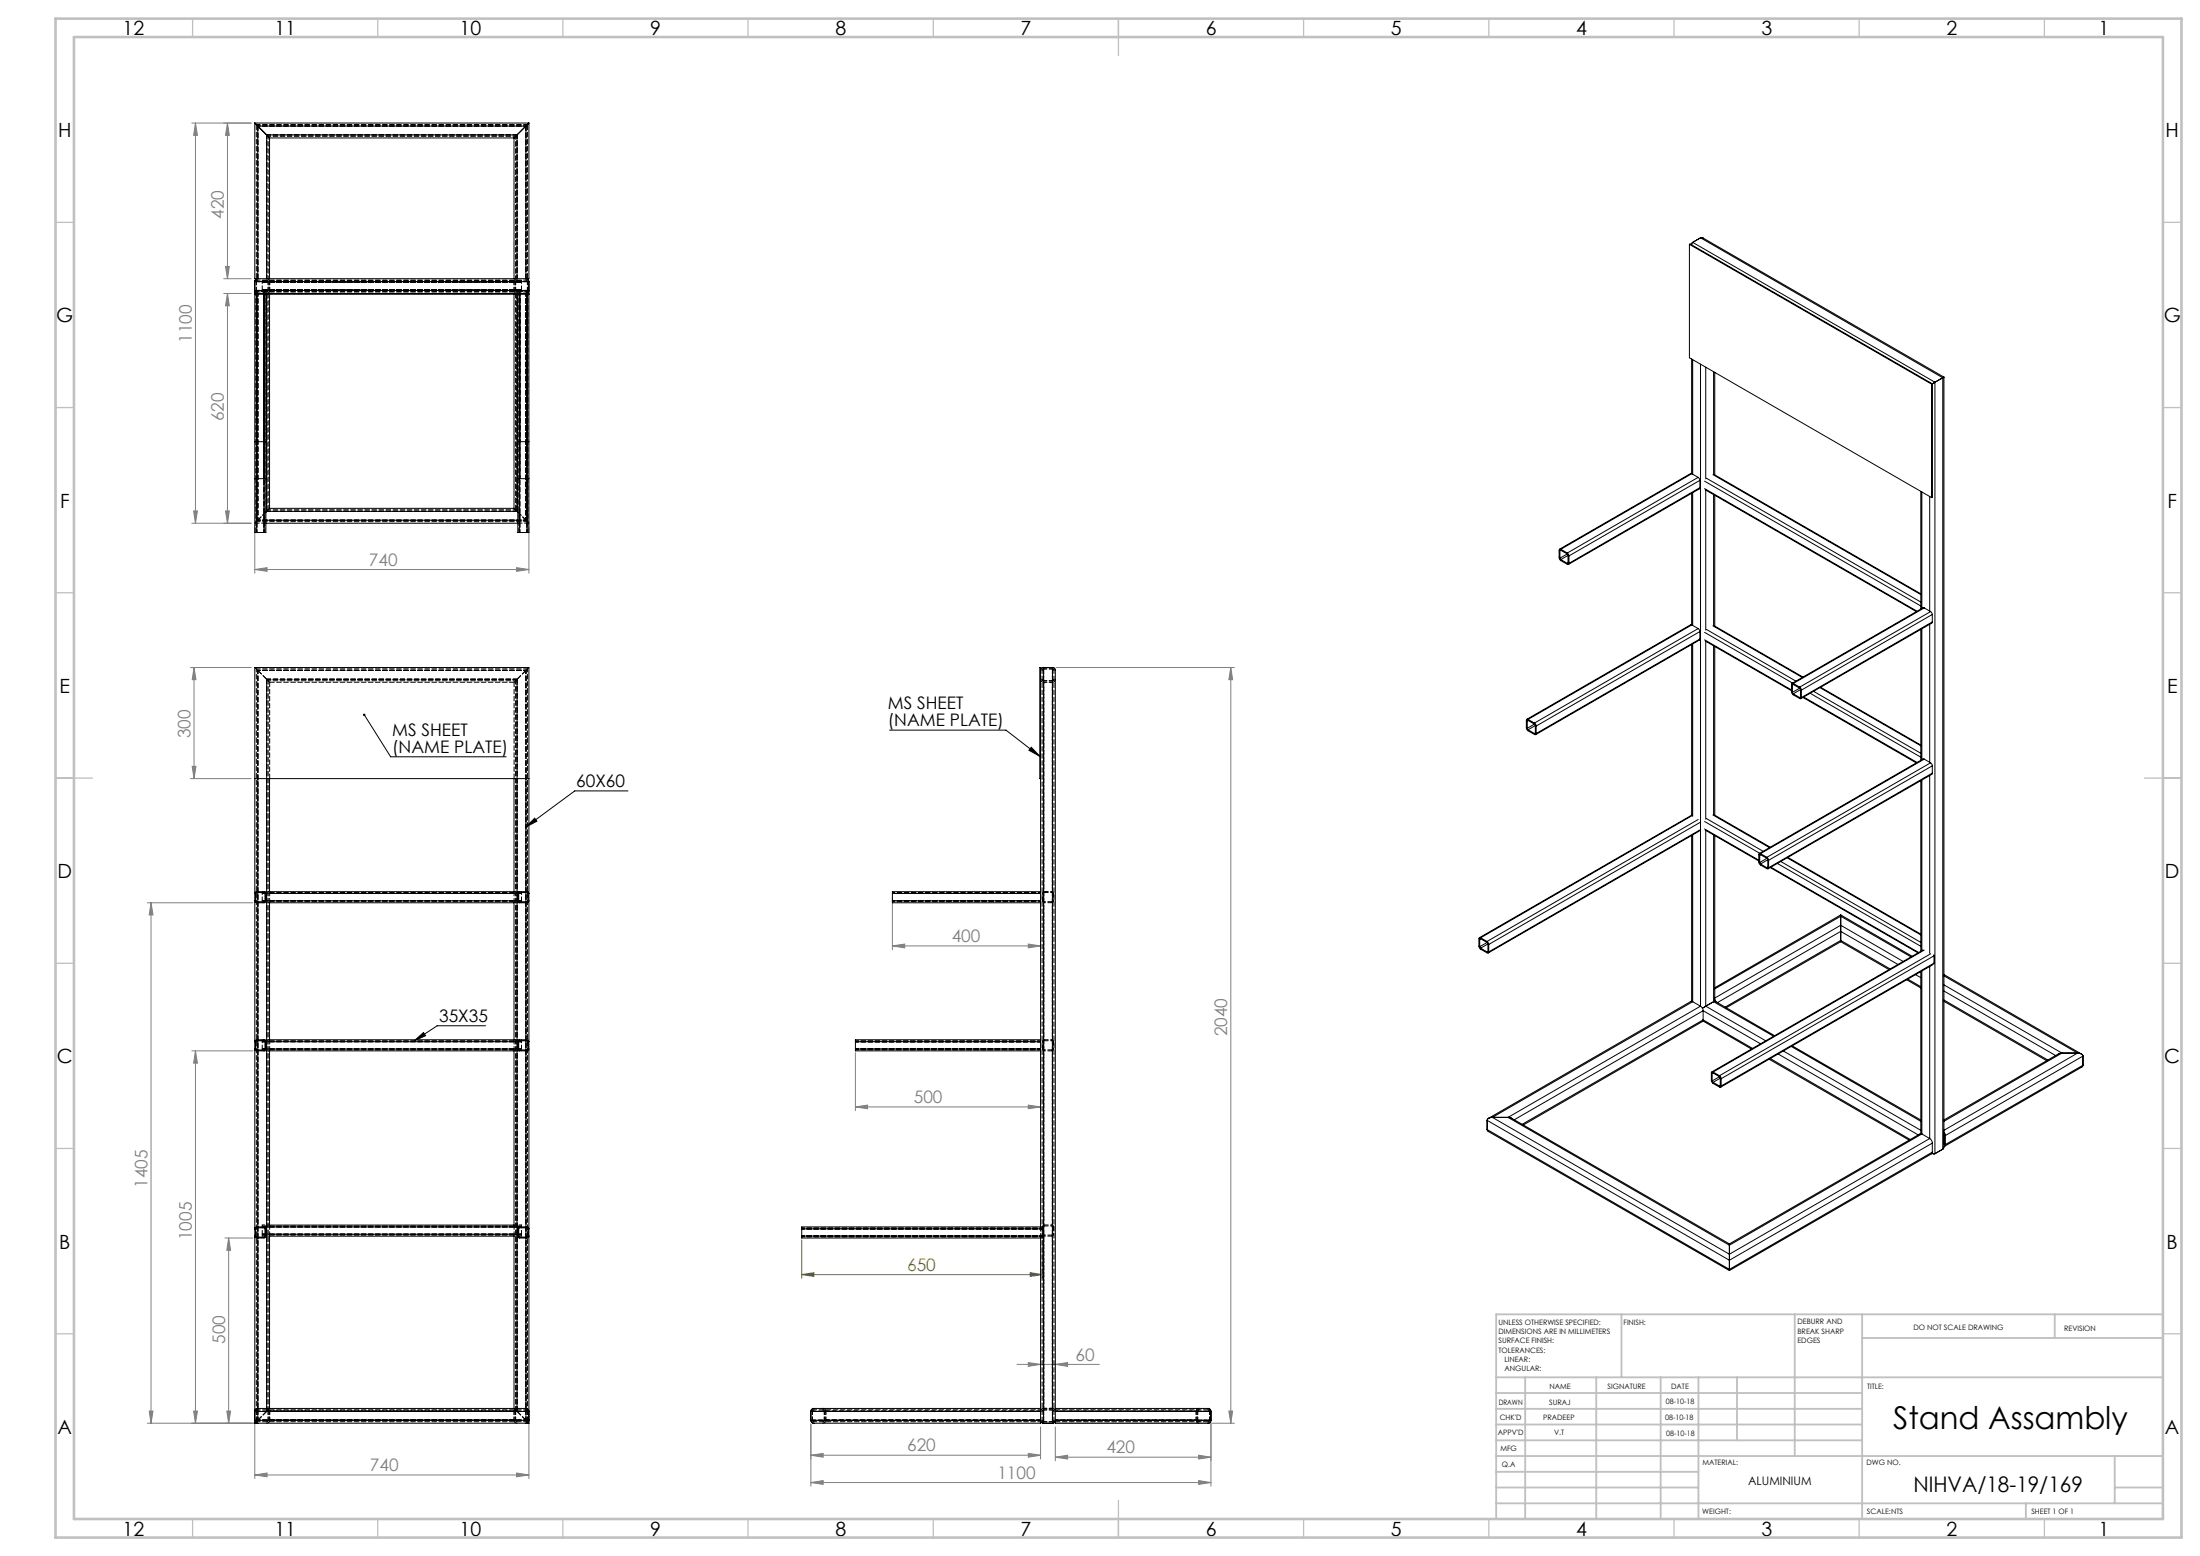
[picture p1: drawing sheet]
<svg xmlns="http://www.w3.org/2000/svg" width="594mm" height="420mm" viewBox="0 0 594 420" stroke-linecap="round" stroke-linejoin="round" font-family="sans-serif">
<path d="M98.4 193l7.1 11.3h31.2M240.2 197.1h31.4l9.1 7M169.5 213.5h-14.3l-13.2 9.7M278.4 201.7l2.3 2.4-2.9-1.6zM142 223.2l2.4-2.3 .6 .8zM131.1 276.9h-13.1l-6.1 4M111.9 280.9l2.4-2.2 .6 .9z" fill="none" stroke="#000" stroke-width=".27"/>
<path d="M216.5 334.7v10.3M281.4 334.7v10.3M216.5 344l3.2-.5v1zM216.5 344h64.9M278.2 343.5l3.2 .5-3.2 .5z" fill="none" stroke="#808000" stroke-width=".27"/>
<g fill="none" stroke="#808080" stroke-width=".27">
<path d="M51.8 33.2h16M52.8 33.2l.5 3.3h-1zM52.8 33.2v108M61.4 33.2v42M61.4 33.2l.5 3.3h-1zM60.4 75.2h7.4M60.4 79.2h7.4M60.9 71.9h1l-.5 3.3zM61.4 79.2v62M61.4 79.2l.5 3.3h-1zM52.3 137.9h1l-.5 3.3zM60.9 137.9h1l-.5 3.3z"/>
<path d="M51.8 141.2h16M68.8 153.7l3.3-.5v1zM68.8 142.2v12.5M68.8 153.7h74M139.5 153.2l3.3 .5-3.3 .5zM142.8 142.2v12.5M51.4 180.2h16.4M52.4 180.2v30M52.4 180.2l.5 3.3h-1zM285.2 180.2h48.1M332.3 180.2v204M332.3 180.2l.5 3.3h-1z"/>
<path d="M51.4 210.2h16.4M51.9 206.9h1l-.5 3.3zM39.8 243.7h28.5M40.8 243.7v140.5M40.8 243.7l.5 3.3h-1zM240.9 255.3l3.4-.5v1.1zM240.9 242.2v14.1M240.9 255.3h40.1M277.6 254.8l3.4 .5-3.4 .6zM281 242.2v14.1M51.8 283.7h16.5M52.8 283.7v100.5"/>
<path d="M52.8 283.7l.5 3.3h-1zM231 298.8l3.2-.5v1zM231 284.1v15.7M231 298.8h50M277.6 298.3l3.4 .5-3.4 .5zM281 284.1v15.7M60.7 334.2h7.6M61.7 334.2l.6 3.3h-1.1zM61.7 334.2v50M274.6 368.3h22.2M277.6 367.8l3.4 .5-3.4 .5zM284.9 368.3l3.4-.5v1z"/>
<path d="M40.3 380.9h1l-.5 3.3zM52.3 380.9h1l-.5 3.3zM61.2 380.9h1.1l-.6 3.3zM68.6 384.2h-28.8M68.8 398.1l3.3-.5v1zM68.8 384.4v14.7M68.8 398.1h74M139.5 397.6l3.3 .5-3.3 .5zM142.8 384.4v14.7M218.9 392.8l3.3-.5v1zM218.9 384.4v16.8M218.9 392.8h62.1"/>
<path d="M277.6 392.3l3.4 .5-3.4 .5zM281 385.2v8.6M284.9 393.3l3.4-.5v1zM284.9 385.2v9.1M284.9 393.3h42.1M285.2 384.2h48.1M323.6 399.6l3.4 .6-3.4 .5zM323.6 392.8l3.4 .5-3.4 .5zM327 384.4v16.8M331.8 380.9h1l-.5 3.3zM218.9 400.2l3.3-.6v1.1zM218.9 400.2h108.1"/>
</g>
<g fill="none" stroke="#c0c0c0" stroke-width=".35">
<path d="M52 5v5M102 5v5M152 5v5M202 5v5M252 5v5M302 5v10M352 5v5M402 5v5M452 5v5M502 5v5M552 5v5M15 60h5"/>
<path d="M584 60h5M15 110h5M584 110h5M15 160h5M584 160h5M15 210h10M579 210h10M15 260h5M584 260h5M15 310h5M584 310h5M15 360h5"/>
<path d="M584 360h5M52 410v5M102 410v5M152 410v5M202 410v5M252 410v5M302 405v10M352 410v5M402 410v5M452 410v5M502 410v5M552 410v5"/>
</g>
<g fill="none" stroke="#c0c0c0" stroke-width=".5">
<path d="M437.8 354.8v17M484.6 354.8v38.2M502.8 354.8v55.2M554.8 354.8v6.4M584 354.8h-180v55.2M404 371.8h180M404 376h98.8M411.8 371.8v38.2M431 371.8v38.2M448.4 371.8v38.2M458.6 371.8v38.2M469 371.8v17"/>
<path d="M502.8 361.2h81.2M404 388.8h98.8M404 384.5h98.8M404 380.3h98.8M404 397.3h54.6M404 393h180M571 393v12.8M404 405.8h180M404 401.5h54.6M547 405.8v4.2M571 401.5h13"/>
</g>
<path d="M15 5h574v410h-574zM20 10h564v400h-564z" fill="none" stroke="#c0c0c0" stroke-width=".7"/>
<path d="M98.1 192.7a.35 .35 0 0 0 0 .6 .35 .35 0 0 0 .5-.2 .35 .35 0 0 0-.4-.5l.2 .4zM142 223.2l2.4-2.3 .6 .8zM111.9 280.9l2.4-2.2 .6 .9zM278.4 201.7l2.3 2.4-2.9-1.6z" fill="#000"/>
<path d="M278.2 343.5l3.2 .5-3.2 .5zM216.5 344l3.2-.5v1z" fill="#808000"/>
<g fill="#808080">
<path d="M68.8 398.1l3.3-.5v1zM139.5 397.6l3.3 .5-3.3 .5zM68.8 153.7l3.3-.5v1zM139.5 153.2l3.3 .5-3.3 .5zM218.9 392.8l3.3-.5v1zM277.6 392.3l3.4 .5-3.4 .5zM277.6 367.8l3.4 .5-3.4 .5zM284.9 368.3l3.4-.5v1zM231 298.8l3.2-.5v1zM277.6 298.3l3.4 .5-3.4 .5zM240.9 255.3l3.4-.5v1.1zM277.6 254.8l3.4 .5-3.4 .6z"/>
<path d="M218.9 400.2l3.3-.6v1.1zM323.6 399.6l3.4 .6-3.4 .5z"/>
<path d="M323.6 392.8l3.4 .5-3.4 .5zM284.9 393.3l3.4-.5v1z"/>
<path d="M52.3 380.9h1l-.5 3.3zM52.8 283.7l.5 3.3h-1zM40.3 380.9h1l-.5 3.3zM40.8 243.7l.5 3.3h-1zM51.9 206.9h1l-.5 3.3zM52.4 180.2l.5 3.3h-1zM60.9 71.9h1l-.5 3.3zM61.4 33.2l.5 3.3h-1zM60.9 137.9h1l-.5 3.3zM61.4 79.2l.5 3.3h-1zM331.8 380.9h1l-.5 3.3zM332.3 180.2l.5 3.3h-1z"/>
<path d="M61.7 334.2l.6 3.3h-1.1zM61.2 380.9h1.1l-.6 3.3zM52.8 33.2l.5 3.3h-1zM52.3 137.9h1l-.5 3.3z"/>
</g>
<g fill="none" stroke="#000" stroke-width=".27">
<path d="M68.8 33.2l.8 .8M68.8 33.2v42h.8M68.8 33.2h74M69.6 34v41.2M69.6 34h72.4M69.6 34l2.4 2.4M72 36.4l.8 .8M72 36.4v38.8M72 36.4h67.6M72.8 37.2v38M72.8 37.2h66M138.8 37.2v38"/>
<path d="M139.6 36.4l-.8 .8M139.6 36.4v38.8M142 34v41.2M142 34l-2.4 2.4M142.8 33.2v42h-.8M142.8 33.2l-.8 .8M68.8 78.4l.2 .5 .6 .3M68.8 76v2.4M68.8 79.4h74M68.8 79.2h74M68.8 76h74M68.8 78.4h74"/>
<path d="M68.9 78.7l-.1 65h.5M69.3 79.2h.1M69.3 79.4v64.3M69.6 75.2a.78 .78 0 0 0-.8 .8M69.6 75.2l-.5 .2-.3 .6M69.6 75.2h72.4M71.3 79.4v64.3M71.8 79.4v64.3h-.5M72 79.4v58.6M72.8 79.4v57.8M138.8 79.4v57.8M139.6 79.4v58.6"/>
<path d="M139.8 79.4v64.3h.5M140.3 79.4v64.3M142 75.2l.5 .2 .3 .6M142 79.2l.7-.4 .1-.4a.78 .78 0 0 1-.8 .8zM142 75.2a.78 .78 0 0 1 .8 .8M142.3 79.2h.1M142.3 79.4v64.3M142.7 78.7l.1 65h-.5M142.8 76v2.4M456.1 66l65.4 37.7M456.1 66l.2-.2 65.4 37.8M456.1 66v30.6l65.4 37.7"/>
<path d="M457 65.4l-.3 .7M457 65.4l65.4 37.8M459.1 64.2l.7 .1M459.1 64.2l-2.1 1.2M459.1 64.2l65.4 37.8M459.8 64.3l65.1 37.5M456.7 96.9v30.9M457 97.1v30.9M459.1 98.3v173.3M460.6 99.1v30.2M68.8 119.2h3M139.8 119.2h3"/>
<path d="M462.7 100.3v27.7M463 100.5v27.7M521.5 103.7v30.6M521.7 103.6v30.6l-.2 .1M521.7 103.6l-.2 .1M522.4 103.2l-.7 .4M522.4 103.2v208.2M524.5 102l-2.1 1.2M524.5 102v208.2M524.9 101.8v207.7l-.4 .7M524.9 101.8l-.4 .2M68.8 129.2h3"/>
<path d="M72 138h67.6M72 138l-.2 .2M72.8 137.2l-.8 .8M72.8 137.2h66M138.8 137.2l.8 .8M139.6 138l.2 .2M139.8 129.2h3M456.7 133.2v35.4M456.8 127.9l-.3-.1-35.4 20.4M456.8 127.9l-35.4 20.4M456.8 127.9l1.7 1M457 133v35.8"/>
<path d="M458.5 128.9l.5 .8M458.5 128.9l-35.3 20.4M459 131.6l-.2 .4-35.3 20.3M459 129.7l-35.4 20.4M459 129.7v1.9M459 131.6l-35.4 20.5M460.2 129.9l58.4 33.7M460.2 131.9l57.4 33.1M460.4 132.2l57 32.9M460.6 132.3v37.8M460.8 129.1l57.8 33.4M462.5 128.1l56.1 32.4"/>
<path d="M462.7 133.5v35.4M462.8 128.1l55.8 32.2M463 133.7v35.3M518.6 132.6v31.8M518.9 132.8v31.4M521 134v30.9M69.3 143.7h2M71.8 141.2h68M71.8 140.4h68M140.3 143.7h2M421.2 150.7l.2 .3M421.2 148.6v2.1"/>
<path d="M421.4 148.3l-.3-.1-.1 .2v2.5l.3 .4 1.9 1h.3l.1-.2M421.4 148.5l-.2 .1M421.4 148.3l1.8 1M421.4 148.5l1.8 1M421.4 151l1.8 1.1M423.2 149.3l.4 .8M423.2 149.5l.2 .4M423.2 149.5l-2 1.2M423.4 151.9l-.2 .2M423.4 149.9v2M423.4 149.9l-2 1.1M423.6 150.1v2"/>
<path d="M456.7 174v46l-57.2 33.1M456.8 168.7l-.3-.1-44.2 25.6M456.8 168.7l-44.2 25.5M456.8 168.7l1.7 1M457 173.8v46.6M458.5 169.7l.5 .8M458.5 169.7l-44.2 25.5M459 172.5l-.1 .2-44.2 25.6M459 170.5v2M459 170.5l-44.2 25.5M459 172.5l-44.2 25.5M460.2 170.7l23.8 13.7"/>
<path d="M460.2 172.7l23.5 13.5M460.4 173l23.3 13.5M460.6 173.1v48M460.8 169.9l24.1 14M462.5 168.9l24.1 14M462.7 174.3v45.6M462.8 168.9l24 13.9M463 174.5v45.5M518.6 169.9v35.3M518.9 169.7v35.4M519.5 164.1h-.3l-35.3 20.3M519.5 164.1l-35.3 20.4"/>
<path d="M519.5 164.1l1.8 1M521 168.5v37.3M521.3 165.1l.4 .8M521.3 165.1l-35.4 20.4M521.7 167.9l-.1 .3-35.4 20.4M521.7 165.9l-35.3 20.4M521.7 167.9l-35.3 20.4M521.7 165.9v2M281.2 180.4l.6-.2a.78 .78 0 0 0-.8 .8zM281.8 180.2h2.4M281.8 180.2v204M284.2 180.2l.5 .2 .2 .6"/>
<path d="M284.2 180.2a.73 .73 0 0 1 .7 .8M284.2 180.2v204M284.9 181v199.2M412.4 196.6l.2 .4M412.4 194.6v2M412.6 194.2l-.3-.1-.2 .3 .1 2.4 .4 .5 1.7 .9 .4 .1 .1-.3M412.6 194.5l-.2 .1M412.6 194.2l1.7 1M412.6 194.5l1.7 1M412.6 197l1.7 1M414.3 195.2l.5 .8M414.3 195.5l.2 .3"/>
<path d="M414.3 195.5l-1.9 1.1M414.5 197.9l-.2 .1M414.5 195.8v2.1M414.5 195.8l-1.9 1.2M414.8 196v2M483.9 186.9l.3 .4M483.9 184.9v2M484.2 184.5l-.3-.1-.2 .3v2.1l.2 .5 2.1 1.3 .3-.1 .1-.2M484.2 184.8l-.3 .1M484.2 184.5l1.7 1M484.2 187.3l1.7 1M484.2 184.8l1.7 1"/>
<path d="M485.9 185.5l.5 .8M485.9 185.8l.2 .3M485.9 185.8l-2 1.1M486.1 188.2l-.2 .1M486.1 186.1v2.1M486.1 186.1l-1.9 1.2M486.4 186.3v2M486.8 188.3l30.6 17.6M487 188.2l30.6 17.6M488.7 187.1l29.9 17.3M489.7 186.6l28.9 16.7M491.4 185.6l27.2 15.7"/>
<path d="M491.6 185.5l27 15.6M68.8 210.2h74M69.6 210.2v30.5M72 210.2v170M72.8 210.2v30.5h66v-30.5M139.6 210.2v170M142 210.2v30.5M281 210.2h-.3v-30h.3v60.5M462.5 220l15.3 8.8M462.8 219.9l15.2 8.8M518.6 210.7v46.1M518.9 210.6v46"/>
<path d="M519.5 204.9h-.3l-44.2 25.5M519.5 204.9l-44.2 25.5M519.5 204.9l1.8 1M521 209.3v48M521.3 205.9l.4 .8M521.3 205.9l-44.2 25.5M521.7 208.7v.3l-44.3 25.5M521.7 206.7v2M521.7 206.7l-44.2 25.5M521.7 208.7l-44.2 25.5M456.7 225.5v44.8M456.8 220.2l-57 32.9"/>
<path d="M457 225.4v45M458.5 221.2l-57 32.9M458.8 224.3l-57 32.9M459 222l-57 32.9M459 224l-57 32.9M460.2 221.7l14.9 8.6M460.2 223.7l14.7 8.5M460.4 224.1l14.5 8.3M460.6 224.1v47.5M460.8 221l15.2 8.8M462.7 225.4v45M463 225.5v44.7"/>
<path d="M475.1 232.8l.2 .4M475.1 230.8v2M475.3 230.4l-.2-.1-.2 .3v2.4l.4 .5 1.8 1h.2l.2-.3M475.3 230.7l-.2 .1M475.3 230.4l1.8 1M475.3 233.2l1.8 1M475.3 230.7l1.8 1M477.1 231.4l.4 .8M477.1 231.7l.2 .4M477.1 231.7l-2 1.1M477.3 234.1l-.2 .1M477.3 232.1v2"/>
<path d="M477.3 232.1l-2 1.1M477.5 232.2v2M478 234.2l39.8 23M478.2 234.1l39.8 23M479.9 233.1l38.7 22.3M480.8 232.5l37.8 21.9M482.5 231.5l36.1 20.9M482.7 231.4l35.9 20.7M68.8 241.2l.4-.5h2.2l.4 .4-.2 2.4-.3 .2h-2l-.4-.2-.1-.3M69.1 241l2.3-.1 .1 .3v2.1l-.1 .1-2.3-.1zM69.6 240.9v2.5M69.6 243.7v37"/>
<path d="M72.7 241.2h66.2M72.7 243.2h66.2M72.8 243.7h66M72.8 243.6v37.1M138.8 243.6v37.1M140.2 240.9l2.3 .2-.1 2.3-2.3-.1zM142 240.9v2.5M142 243.7v37M142.8 241.2l-.4-.5h-2.2l-.4 .4v2.2l.2 .3 2.3 .1 .5-.5M240.9 243.2v.5h40.1M240.9 241.2h40.1M240.9 243.2h40.1"/>
<path d="M240.9 241.2v2M281 243.2v.5M281 240.7h-40.1v.5M281 240.7v.5M281 241.2v2M281 243.7v37M399.5 255.5l.3 .4M399.5 253.5v2M399.8 253.1h-.3l-.2 .2 .1 2.4 .3 .4 1.8 1.1h.4l.1-.3M399.8 253.4l-.3 .1M399.8 253.1l1.7 1M399.8 253.4l1.7 1"/>
<path d="M399.8 255.9l1.7 1M401.5 254.1l.5 .8M401.5 254.4l.2 .4M401.5 254.4l-2 1.1M401.7 256.8l-.2 .1M401.7 254.8v2M401.7 254.8l-1.9 1.1M402 254.9v2M497 247v.3M497 249.7v1.7M497 253.8v.4M497 247l19.3 11.1"/>
<path d="M497 254.2l13 7.5M497 254.2l-30.9 17.8M497 247l-34 19.6M497 247.3v2.4M497 251.4v2.4M497 249.7l16.9 9.8M497 247.3l19 11M497 251.4l15.4 8.9M497 253.8l13.3 7.7M497 251.4l-33.3 19.2M497 249.7l-34 19.7M497 253.8l-31.2 18"/>
<path d="M497 247.3l-34 19.6M519.2 256.4l-57 32.9M519.5 256.5l-57 32.9M521.3 257.4l-57 33M522.1 257.7l.1 .3M522.2 260l-.1 .2M522.2 258l-57.5 33.2M522.2 260l-57.5 33.1M522.2 258v2M457 270.4l-.5-.1-54.6 31.6M457 270.4l-54.1 31.2M457 270.4l2.1 1.2"/>
<path d="M459.1 271.6l.6 .7 .1 .5M459.1 271.6l-51.9 30M459.6 272.1l1-.5zM459.8 275.6l13.1 7.6M459.8 275.3l-.2 .4-48.3 28M459.8 272.8v2.5M459.8 272.8l-50.9 29.4M459.8 275.3l-48.8 28.2M459.8 272.8l15.5 8.9M459.8 275.3l13.4 7.7M460.6 271.6l16.1 9.3M462.7 270.4l-2.1 1.2"/>
<path d="M462.7 270.4l16.2 9.3M463 269.8l.3 .6M463 270.2l-.3 .2M463 270.2l16.1 9.4M514.8 264.5l3.8 2.2M515.1 264.3l3.5 2M517.2 263.1l1.4 .8M518.6 262.3v43.7M518.9 262.1v44M521 260.9v46.4M521.9 260.4l-57.3 33.1M524.9 263l37.1 21.5"/>
<path d="M524.9 270.3l27.7 16M524.9 265.8l31.8 18.5M524.9 263.4l36.1 20.9M524.9 267.5l30.1 17.4M524.9 269.9l28 16.2M68.8 281.2l.1-.3 .4-.2h2l.5 .4-.2 2.4-2.4 .2-.4-.5M69.1 281l2.3-.1 .1 .2v2.1l-.1 .2-2.3-.1zM69.6 280.9v2.5M69.6 283.7v47.5M72.7 281.2h66.2M72.7 283.2h66.2M72.8 280.7h66"/>
<path d="M72.8 283.7h66v47h-66zM140.2 280.9l2.3 .2-.1 2.3-2.3-.1zM142 280.9v2.5M142 283.7v47.5M142.8 281.2l-.5-.5h-2l-.5 .4v2.2l.2 .3 2.4 .1 .4-.5M231 283.2v.5h50M231 281.2h50M231 283.2h50M231 281.2v2M281 283.2v.5M281 280.7h-50v.5M281 280.7v.5"/>
<path d="M281 281.2v2M281 283.7v47.5M462.3 291.8l.2 .4M462.3 289.8v2M462.5 289.4l-.2-.1-.2 .2v2.5l.3 .4 1.9 1h.3l.1-.3M462.5 289.6l-.2 .2M462.5 292.2l1.8 .9M462.5 289.4l1.8 1M462.5 289.6l1.8 1M464.3 290.4l.4 .8M464.3 290.6l.2 .4M464.3 290.6l-2 1.2"/>
<path d="M464.5 293l-.2 .1M464.5 291v2M464.5 291l-2 1.2M464.7 291.2v1.9M477.7 285.9l37.8 21.8M478 285.7l37.8 21.9M480.1 284.5l37.8 21.8M481.5 283.7l37.1 21.4M483.6 282.5l35 20.2M483.9 282.3l34.7 20M555.7 284.5l-30.8 17.8M556.7 284.3l-1 .2"/>
<path d="M556.7 284.3h4.3M556.7 284.3l-31.8 18.4M561 284.3a1.3 1.3 0 0 1 1.4 .8M561 284.3a1.43 1.43 0 0 1 1.4 .8M561 284.3l-36.1 20.8M562 288.1l-37 21.3M562.4 287.5l-.4 .6M562.4 285.1l-37.1 21.4M562.4 287.5l-37.1 21.4M562.4 285.1v2.4M401.5 304.9l.4 .6M401.5 302.4l65.4 37.8"/>
<path d="M401.5 304.9l65.4 37.7M401.5 302.4v2.5M401.9 305.5l65 37.5M402.9 301.6a1.23 1.23 0 0 0-1.4 .8M402.9 301.6a1.22 1.22 0 0 0-1.4 .8M402.9 301.6l64 36.9M402.9 301.6h4.3M407.2 301.6l1 .3 58.7 33.9M407.2 301.6l59.7 34.5M518.9 306.1h-.5l-51.5 29.7M518.9 306.1l-52 30M518.9 306.1l2.1 1.2"/>
<path d="M521 307.3l.6 .7 .1 .6M521 307.3l-54.1 31.2M521.7 311.3l.7 .1M521.7 311.3h.1M521.7 311l-.2 .4-54.6 31.6M521.7 308.6v2.4M521.7 308.6l-54.8 31.6M521.7 311l-54.8 31.6M524.5 310.2l-2.1 1.2M524.9 305.5l.4 1M524.9 306.1v.2M524.9 308.7v.2"/>
<path d="M524.9 308.7v.1M524.9 306.3h.1M525.3 308.9l-.2 .4-.2 .2M525.3 306.5v2.4M68.8 331.7l.1-.3 .3-.2h2.2l.4 .4-.2 2.4-2.4 .2-.4-.6M69.1 331.5h2.3l.1 2.1-.1 .3-2.3-.1zM69.6 331.4v2.5M69.6 334.2v46M72.7 331.2h66.2M72.7 333.1h66.2M72.8 333.7h66M72.8 333.6v46.6"/>
<path d="M138.8 333.6v46.6M140.1 331.5h2.4v2.2l-.1 .2h-2.1l-.2-.2zM142 331.4v2.5M142 334.2v46M142.8 331.7l-.4-.5h-2.2l-.4 .4 .1 2.4 2.5 .2 .4-.6M216.5 333.6v.6h64.5M216.5 333.6h64.9M216.5 331.7h64.9M216.5 331.7v1.9M281 334.2v46M281 331.2h-64.5v.5M281.4 331.5v.2"/>
<path d="M281.4 333.6v.3M281.4 331.7v1.9M466.9 338.5v1.7M466.9 335.8v.3M466.9 336.1v2.4M466.9 342.6v.4M466.9 340.2v2.4M68.8 384.2v-204h74v204M68.8 384.2h74M68.8 381h74M68.9 384l-.1 .2zM69.6 384.2a.78 .78 0 0 1-.8-.8h74a.78 .78 0 0 1-.8 .8"/>
<path d="M69.6 380.2l-.5 .1-.3 .7M69.6 380.2a.85 .85 0 0 0-.8 .8M69.6 380.2h72.4M142 380.2l.7 .4 .1 .4M142 380.2a.85 .85 0 0 1 .8 .8M142.6 383.9l.2 .3zM218.9 383.4a.78 .78 0 0 0 .8 .8h61.3v-.8M218.9 383.4h62.1M218.9 381h62.1M218.9 381v2.4M219.7 380.2l-.4 .1-.4 .7M219.7 380.2a.85 .85 0 0 0-.8 .8"/>
<path d="M219.7 380.2h61.3M281 380.2v.8M281 383.4a.78 .78 0 0 0 .8 .8M281 383.4l.2 .6 .6 .2M281 381v2.4M281.8 384.2h2.4M284.9 380.2v.8M284.9 383.4v.8h41.2M284.9 383.4l-.2 .6-.5 .2M284.9 383.4h42.1M284.9 381h42.1M284.9 380.2h41.2"/>
<path d="M284.9 381v2.4M326.1 380.2a.85 .85 0 0 1 .9 .8M326.1 380.2l.6 .1 .3 .7M327 383.4l-.3 .6-.6 .2M327 383.4a.78 .78 0 0 1-.9 .8M327 381v2.4"/>
</g>
<g fill="none" stroke="#000" stroke-width=".27" stroke-dasharray="1.3 .6">
<path d="M142 34v41.2M68.9 78.7h.4M69.1 78.7v.5M69.2 78.4l.4 .4M69.2 76l.4-.4M69.3 79.2v.2M69.3 78.7v.5M69.6 75.2v-41.2M69.6 75.6l-.4 .4M69.6 78.8l-.4-.4M70.8 78.2v.5M70.8 75.7v.5"/>
<path d="M71.3 79.2v.2M71.5 78.7v.5M71.8 79.2v.2M71.8 78.7v.5M72 78.8l.4-.4M72 75.6l.4 .4M72 79.2v.2M72.4 79.2v58.4M72.4 76l-.4-.4M72.4 78.4l-.4 .4M72.8 79.2v.2M72.8 76h66"/>
<path d="M72.8 78.4h66M138.8 79.4v-.2M138.8 76h-66M138.8 78.4h-66M139.2 76l.4-.4M139.2 78.4l.4 .4M139.6 78.8l-.4-.4M139.6 75.6l-.4 .4M139.6 79.4v-.2M139.8 79.4v-.2M139.8 79.2v-.5M140.1 79.2v-.5"/>
<path d="M140.3 79.4v-.2M140.8 78.2v.5M140.8 75.7v.5M142 75.6l.4 .4M142 78.8l.4-.4M142.3 79.4v-.2M142.3 79.2v-.5M142.4 78.4l-.4 .4M142.4 76l-.4-.4M142.5 79.2v-.5M142.7 78.7h-.4M71.8 138.2l-2.2 2.2"/>
<path d="M139.2 137.6v-58.4M139.8 138.2l2.2 2.2M69.6 140.4l2.2-2.2M142 140.4l-2.2-2.2M72.8 184.1v26M138.8 184.1h-66M281.4 183.3l.4 .4M281.4 180.9l.4-.4M281.8 180.5v203.2M281.8 180.5l-.4 .4M281.8 183.7l-.4-.4M284.2 180.5v203.2"/>
<path d="M284.2 183.7l.4-.4M284.2 180.5l.4 .4M284.6 180.9l-.4-.4M284.6 183.3l-.4 .4M138.8 210.1v-26M69.6 240.6v.3M69.6 243.4v.2M70.8 240.6v.6M70.8 243.1v.5M140.8 240.6v.6M140.8 243.1v.5M142 243.6v-.2"/>
<path d="M142 240.9v-.3M281.7 243.1l.3 .3M282 240.9l-.3 .3M283.9 243.4l.3-.3M284.2 241.2l-.3-.3M69.6 280.6v.3M69.6 283.4v.2M70.8 280.6v.6M70.8 283.1v.5M140.8 280.6v.6M140.8 283.1v.5M142 283.6v-.2"/>
<path d="M142 280.9v-.3M281.7 283.1l.3 .3M282 280.9l-.3 .3M283.9 283.4l.3-.3M284.2 281.2l-.3-.3M69.6 331.1v.3M69.6 333.9v.2M70.8 330.6v.6M70.8 333.1v.5M140.8 330.6v.6M140.8 333.1v.5M142 334.1v-.2"/>
<path d="M142 331.4v-.3M281 331.1h.5M281 334.1h.5M281.5 331.4v-.3M281.5 334.1v-.2M281.7 333.1l.3 .3M282 330.9l-.3 .3M283.9 333.4l.3-.3M284.2 331.2l-.3-.3M69.2 380.9l.4-.4M69.2 383.3l.4 .4M69.2 383.3v.4"/>
<path d="M69.2 383.7h.4M69.6 383.7l-.4-.4M69.6 380.5l-.4 .4M69.6 380.1v3.2M72 380.5l.4 .4M72 383.7l.4-.4M72.4 383.3l-.4 .4M72.4 380.9l-.4-.4M72.8 380.9h66M72.8 383.3h66M139.2 383.3l.4 .4M139.2 380.9l.4-.4"/>
<path d="M139.6 380.5l-.4 .4M139.6 383.7l-.4-.4M142 383.7l.4-.4M142 380.5l.4 .4M142 383.7h.4M142 383.3v-3.2M142.4 380.9l-.4-.4M142.4 383.3l-.4 .4M142.4 383.7v-.4M219.4 380.9l.4-.4M219.4 383.3l.4 .4M219.8 383.7l-.4-.4"/>
<path d="M219.8 380.5l-.4 .4M222.2 380.5l.4 .4M222.2 383.7l.4-.4M222.6 383.3h58.4M222.6 383.3l-.4 .4M222.6 380.9h58.4M222.6 380.9l-.4-.4M281 380.9h-58.4M281 383.3h-58.4M281.4 383.3l.4 .4M281.4 380.9l.4-.4M281.8 380.5l-.4 .4"/>
<path d="M281.8 383.7v-203.2M281.8 383.7l-.4-.4M284.2 383.7l.4-.4M284.2 383.7v-203.2M284.2 380.5l.4 .4M284.6 380.9l-.4-.4M284.6 383.3l-.4 .4M323.4 380.9l.4-.4M323.4 383.3l.4 .4M323.8 383.7l-.4-.4M323.8 380.5l-.4 .4M326.2 380.5h-41.2"/>
<path d="M326.2 380.5l.4 .4M326.2 383.7h-41.2M326.2 383.7l.4-.4M326.6 383.3l-.4 .4M326.6 380.9l-.4-.4"/>
</g>
<g fill="none" stroke="#000" stroke-width=".27" stroke-dasharray="1.3 .6" stroke-dashoffset=".6">
<path d="M69.6 34h72.4M72.4 36.8h66.8M69.1 79.2v40M69.3 79.2v40M71.3 79.2v40M71.5 79.2v40M72 79.2a.8 .8 0 0 0 .8-.8M72 75.2a.8 .8 0 0 1 .8 .8M72.4 76h66.8M72.4 78.4h66.8M72.8 76l-.3-.6-.5-.2M72.8 78.4l-.3 .6-.5 .2"/>
<path d="M138.8 76a.8 .8 0 0 1 .8-.8M138.8 78.4l.3 .6 .5 .2M139.2 76h-66.8M139.2 78.4h-66.8M139.6 79.2a.8 .8 0 0 1-.8-.8M139.6 75.2l-.6 .3-.2 .5M142 75.6h-72.4M142 78.8h-72.4M140.1 119.2v-40M140.3 119.2v-40M142.3 119.2v-40M142.5 119.2v-40"/>
<path d="M72.4 137.6h66.8M68.8 141.2l.8-.8M69.6 140.4h72.4M69.6 140.4l-.8 .8M142 140.4l.8 .8M142.8 141.2l-.8-.8M68.8 180.1l.8 .8M69.6 180.9l-.8-.8M72 183.3l.8 .8M72 183.3v26.8M72.8 184.1l-.8-.8M138.8 184.1l.8-.8"/>
<path d="M139.2 183.7h-66.8M139.6 183.3l-.8 .8M142 180.9h-72.4M142 180.9l.8-.8M142.8 180.1l-.8 .8M281 183.3a.8 .8 0 0 0 .8 .8M281.8 180.1v204M281.8 184.1l-.6-.2-.2-.6M284.2 180.1v204M284.2 184.1a.8 .8 0 0 0 .8-.8M285 183.3l-.3 .7-.5 .1M139.6 210.1v-26.8"/>
<path d="M241 240.9h40M241 241.2h40M241 243.4h40M241 243.1h40M281 241.2h-40M281 243.1h-40M72.8 330.6h-2M72.8 333.6h-2M140.8 330.6h-2M140.8 333.6h-2M69.6 380.5h72.4M69.6 383.7h72.4"/>
<path d="M69.6 383.3h72.4M72 380.1a.8 .8 0 0 1 .8 .8M72 384.1l.6-.2 .2-.6M72 380.9l.8-.8M72.4 380.9h66.8M72.4 383.3h66.8M72.8 383.3a.8 .8 0 0 1-.8 .8M72.8 380.9a.8 .8 0 0 0-.8-.8M72.8 380.1l-.8 .8M138.8 383.3a.8 .8 0 0 0 .8 .8M138.8 380.9a.8 .8 0 0 1 .8-.8M138.8 380.1l.8 .8"/>
<path d="M139.6 380.1a.8 .8 0 0 0-.8 .8M139.6 384.1l-.6-.2-.2-.6M139.6 380.9l-.8-.8M222.2 380.1a.8 .8 0 0 1 .8 .8M222.2 384.1l.6-.2 .2-.6M223 383.3a.8 .8 0 0 1-.8 .8M223 380.9a.8 .8 0 0 0-.8-.8M281 380.9a.8 .8 0 0 1 .8-.8M281.8 380.1l-.6 .3-.2 .5M284.2 380.1l.6 .3 .2 .5M285 380.9h42M285 383.3h42"/>
<path d="M285 380.9a.8 .8 0 0 0-.8-.8M323 380.9a.8 .8 0 0 1 .8-.8M323 383.3a.8 .8 0 0 0 .8 .8M323.8 384.1a.8 .8 0 0 1-.8-.8M323.8 380.1l-.6 .3-.2 .5"/>
</g>
<path d="M142.4 33.6v41.6M68.8 76h74M68.8 78.4h74M69.2 75.2v-41.6M72 79.2v58.8M139.6 138v-58.8M68.8 380.9h74M68.8 383.3h74M285 380.9h41.6M285 383.3h41.6M326.6 380.9h-41.6M326.6 383.3h-41.6" fill="none" stroke="#000" stroke-width=".27" stroke-dasharray="1.3 .6" stroke-dashoffset="-.2"/>
<g fill="none" stroke="#000" stroke-width=".27" stroke-dasharray="1.3 .6" stroke-dashoffset=".2">
<path d="M69.2 33.6h73.2M72 36.4h67.6M69.2 76h73.2M69.2 78.4h73.2M142.4 76h-73.2M142.4 78.4h-73.2M72 138h67.6M69.2 140.8h73.2M139.6 183.3h-67.6M142.4 180.5h-73.2M69.2 380.9h73.2M69.2 383.3h73.2"/>
<path d="M72 380.9h67.6M223 383.3h58M223 380.9h58M281 380.9h-58M281 383.3h-58"/>
</g>
<g fill="none" stroke="#000" stroke-width=".27" stroke-dasharray="1.3 .6" stroke-dashoffset=".4">
<path d="M69.2 76v2.4M69.2 78.4v-2.4M69.3 79.2v50M71.3 79.2v50M72.4 78.4v-2.4M72.4 76v2.4M72.8 78.4v-2.4M72.8 76v2.4M138.8 78.4v-2.4M138.8 76v2.4M139.2 78.4v-2.4M139.2 76v2.4"/>
<path d="M142.4 76v2.4M142.4 78.4v-2.4M69.1 119.2v10M71.5 119.2v10M140.1 129.2v-10M140.3 129.2v-50M142.3 129.2v-50M142.5 129.2v-10M69.2 180.5v200.4M69.6 180.9v202.4M281.8 184.1h2.4M281.8 183.7h2.4"/>
<path d="M281.8 180.5h2.4M284.2 180.5h-2.4M284.2 183.7h-2.4M284.2 184.1h-2.4M140.3 240.9h-69M140.3 243.4h-69M281.5 243.1l.1 .4 .4 .1M282 240.6l-.4 .2-.1 .4M283.9 243.6l.4-.1 .2-.4M284.5 241.2l-.2-.4-.4-.2M140.3 280.9h-69M140.3 283.4h-69"/>
<path d="M231 283.1h50M231 283.4h50M231 280.9h50M231 281.2h50M281 283.1h-50M281 281.2h-50M281.5 283.1l.1 .4 .4 .1M282 280.6l-.4 .2-.1 .4M283.9 283.6l.4-.1 .2-.4M284.5 281.2l-.2-.4-.4-.2M281.5 333.1l.1 .4 .4 .1M282 330.6l-.4 .2-.1 .4"/>
<path d="M283.9 333.6l.4-.1 .2-.4M284.5 331.2l-.2-.4-.4-.2M69 383.9l.6-.6M69.2 383.3v-2.4M69.2 380.9v2.4M69.6 383.3l-.6 .6M72 380.1v.8M72.4 380.9v2.4M72.4 383.3v-2.4M72.8 380.9v2.4M72.8 383.3v-2.4M138.8 380.9v2.4"/>
<path d="M138.8 383.3v-2.4M139.2 380.9v2.4M139.2 383.3v-2.4M139.6 380.9v-.8M142 383.3l.6 .6M142 383.3v-202.4M142.4 383.3v-2.4M142.4 380.9v2.4M142.4 380.9v-200.4M142.6 383.9l-.6-.6M219.4 383.3v-2.4M219.4 380.9v2.4"/>
<path d="M222.6 380.9v2.4M222.6 383.3v-2.4M223 380.9v2.4M223 383.3v-2.4M281.4 383.3v-202.4M281.8 383.7h2.4M281.8 380.5h2.4M281.8 380.1h2.4M284.2 380.1h-2.4M284.2 380.5h-2.4M284.2 383.7h-2.4M284.6 383.3v-202.4"/>
<path d="M323 383.3v-2.4M323 380.9v2.4M323.4 383.3v-2.4M323.4 380.9v2.4M326.6 380.9v2.4M326.6 383.3v-2.4"/>
</g>
<g fill="none" stroke="#000" stroke-width=".27" stroke-dasharray="1.3 .6" stroke-dashoffset="1">
<path d="M70.8 76.2v2M140.8 76.2v2M70.8 241.2v1.9M72.7 241.2h-1.9M72.7 243.1h-1.9M140.8 241.2v1.9M140.8 241.2h-1.9M140.8 243.1h-1.9M281.5 241.2v1.9M281.7 241.2v1.9M282 243.6h1.9M282 243.4h1.9"/>
<path d="M283.9 240.6h-1.9M283.9 240.9h-1.9M284.2 243.1v-1.9M284.5 243.1v-1.9M70.8 281.2v1.9M72.7 281.2h-1.9M72.7 283.1h-1.9M140.8 281.2v1.9M140.8 281.2h-1.9M140.8 283.1h-1.9M281.5 281.2v1.9M281.7 281.2v1.9"/>
<path d="M282 283.6h1.9M282 283.4h1.9M283.9 280.6h-1.9M283.9 280.9h-1.9M284.2 283.1v-1.9M284.5 283.1v-1.9M70.8 331.2v1.9M72.7 331.2h-1.9M72.7 333.1h-1.9M140.8 331.2v1.9M140.8 331.2h-1.9M140.8 333.1h-1.9"/>
<path d="M281.7 331.2v1.9M282 333.6h1.9M282 333.4h1.9M283.9 330.6h-1.9M283.9 330.9h-1.9M284.2 333.1v-1.9M284.5 333.1v-1.9"/>
</g>
<g fill="none" stroke="#000" stroke-width=".27" stroke-dasharray="1.3 .6" stroke-dashoffset="-.1">
<path d="M140.8 76.2h-70M140.8 78.2h-70M140.8 78.7h-70M140.8 75.7h-70M140.8 78.4h-70M140.8 76h-70M69.6 180.9l2.4 2.4M72 183.3v197.6M72 183.3l-2.4-2.4M139.6 183.3l2.4-2.4M142 180.9l-2.4 2.4M140.8 241.2h-70"/>
<path d="M140.8 243.1h-70M140.8 281.2h-70M140.8 283.1h-70M140.8 331.2h-70M140.8 330.9h-70M140.8 333.4h-70M140.8 333.1h-70M69.6 383.3l2.4-2.4M72 380.9l-2.4 2.4M139.6 380.9l2.4 2.4M139.6 380.9v-197.6M142 383.3l-2.4-2.4"/>
</g>
<path d="M72.8 240.6h-1.5M72.8 243.6h-1.5M140.3 240.6h-1.5M140.3 243.6h-1.5M72.8 280.6h-1.5M72.8 283.6h-1.5M140.3 280.6h-1.5M140.3 283.6h-1.5" fill="none" stroke="#000" stroke-width=".27" stroke-dasharray="1.3 .6" stroke-dashoffset=".8"/>
<g fill="none" stroke="#000" stroke-width=".27" stroke-dasharray="1.3 .6" stroke-dashoffset=".1">
<path d="M71.3 78.7v50.5M69.1 129.2v14.5M71.5 129.2v14.5M140.3 129.2v-50.5M68.8 141.2h3M139.8 141.2h3M140.1 143.7v-14.5M142.5 143.7v-14.5M72.8 240.7v2.9M138.8 243.6v-2.9M72.8 280.7v2.9M138.8 283.6v-2.9"/>
<path d="M72.8 330.7v2.9M138.8 333.6v-2.9M281 334.1v-3M281 380.9h-62M281 383.3h-62"/>
</g>
<g fill="none" stroke="#000" stroke-width=".27" stroke-dasharray="1.3 .6" stroke-dashoffset=".3">
<path d="M139.6 36.4v38.8M69.2 79.2v61.6M72 75.2v-38.8M142.4 140.8v-61.6M69.6 180.9v29.2M72.4 183.7v196.8M281.8 183.7v196.8M284.2 183.7v196.8M142 210.1v-29.2M139.2 380.5v-196.8M219.4 383.3h61.6M219.4 380.9h61.6"/>
<path d="M281 383.3h-61.6M281 380.9h-61.6M281.8 380.5v-196.8M284.2 380.5v-196.8"/>
</g>
<g fill="none" stroke="#000" stroke-width=".27" stroke-dasharray="1.3 .6" stroke-dashoffset=".5">
<path d="M139.2 36.8v38.4M69.3 78.7v65M69.6 79.2v61.2M71.3 78.7v65M72.4 75.2v-38.4M69.6 140.4h2.2M139.8 140.4h2.2M140.3 143.7v-65M142 140.4v-61.2M142.3 143.7v-65M216.5 333.6h65M216.5 333.9h65"/>
<path d="M216.5 331.4h65M216.5 331.7h65M281.5 331.7h-65M281.5 333.6h-65M219.8 383.7h61.2M219.8 380.5h61.2M285 380.9h38.4M285 383.3h38.4M323.4 380.9h-38.4M323.4 383.3h-38.4"/>
</g>
<path d="M69.3 78.7h1.5M142.3 78.7h-1.5M281.8 184.1v196M284.2 184.1v196M281.8 380.1v-196M284.2 380.1v-196M285 380.9h38M285 383.3h38M323 380.9h-38M323 383.3h-38" fill="none" stroke="#000" stroke-width=".27" stroke-dasharray="1.3 .6" stroke-dashoffset=".7"/>
<text font-size="8.5" x="511.2" y="385.8">Stand Assambly</text>
<text font-size="5.8" x="516.6" y="402.6">NIHVA/18-19/169</text>
<g font-size="5.3">
<text x="33.1" y="9.5">12</text>
<text x="74.1" y="9.5">11</text>
<text x="124.1" y="9.5">10</text>
<text x="175.6" y="9.5">9</text>
<text x="225.6" y="9.5">8</text>
<text x="275.6" y="9.5">7</text>
<text x="325.6" y="9.5">6</text>
<text x="375.6" y="9.5">5</text>
<text x="425.6" y="9.5">4</text>
<text x="475.6" y="9.5">3</text>
<text x="525.6" y="9.5">2</text>
<text x="566.6" y="9.5">1</text>
<text x="15.7" y="37">H</text>
<text x="584.7" y="37">H</text>
<text x="15.2" y="86.9">G</text>
<text x="584.2" y="86.9">G</text>
<text x="16.2" y="137">F</text>
<text x="585.2" y="137">F</text>
<text x="16.1" y="187">E</text>
<text x="585.1" y="187">E</text>
<text x="15.5" y="237">D</text>
<text x="584.5" y="237">D</text>
<text x="15.4" y="287">C</text>
<text x="584.4" y="287">C</text>
<text x="16" y="337">B</text>
<text x="585" y="337">B</text>
<text x="15.5" y="387">A</text>
<text x="584.5" y="387">A</text>
<text x="33.1" y="414.5">12</text>
<text x="74.1" y="414.5">11</text>
<text x="124.1" y="414.5">10</text>
<text x="175.6" y="414.5">9</text>
<text x="225.6" y="414.5">8</text>
<text x="275.6" y="414.5">7</text>
<text x="325.6" y="414.5">6</text>
<text x="375.6" y="414.5">5</text>
<text x="425.6" y="414.5">4</text>
<text x="475.6" y="414.5">3</text>
<text x="525.6" y="414.5">2</text>
<text x="566.6" y="414.5">1</text>
</g>
<g font-size="4.7" fill="#808080">
<text x="60.4" y="59" transform="rotate(-90 60.4 59)">420</text>
<text x="51.8" y="92.6" transform="rotate(-90 51.8 92.6)">1100</text>
<text x="60.4" y="113.7" transform="rotate(-90 60.4 113.7)">620</text>
<text x="99.6" y="152.7">740</text>
<text x="51.4" y="199.3" transform="rotate(-90 51.4 199.3)">300</text>
<text x="257" y="254.3">400</text>
<text x="331.3" y="279.8" transform="rotate(-90 331.3 279.8)">2040</text>
<text x="246.7" y="297.8">500</text>
<text x="39.8" y="320.7" transform="rotate(-90 39.8 320.7)">1405</text>
<text x="51.8" y="334.8" transform="rotate(-90 51.8 334.8)">1005</text>
<text x="60.8" y="362.8" transform="rotate(-90 60.8 362.8)">500</text>
<text x="290.4" y="367.3">60</text>
<text x="244.9" y="391.8">620</text>
<text x="298.7" y="392.3">420</text>
<text x="99.9" y="397.1">740</text>
<text x="269.3" y="399.1">1100</text>
</g>
<g font-size="4.7">
<text x="239.7" y="191.5">MS SHEET</text>
<text x="239.7" y="196">(NAME PLATE)</text>
<text x="105.9" y="198.7">MS SHEET</text>
<text x="105.9" y="203.2">(NAME PLATE)</text>
<text x="155.6" y="212.4">60X60</text>
<text x="118.6" y="275.8">35X35</text>
</g>
<text font-size="4.7" fill="#808000" x="244.9" y="343">650</text>
<text font-size="3.2" x="472" y="400.9">ALUMINIUM</text>
<g font-size="2">
<text x="404.6" y="357.6">UNLESS OTHERWISE SPECIFIED:</text>
<text x="438.4" y="357.6">FINISH:</text>
<text x="485.3" y="357.5">DEBURR AND</text>
<text x="485.3" y="360">BREAK SHARP</text>
<text x="516.6" y="359">DO NOT SCALE DRAWING</text>
<text x="557.3" y="359.2">REVISION</text>
<text x="404.6" y="360.1">DIMENSIONS ARE IN MILLIMETERS</text>
<text x="404.6" y="362.6">SURFACE FINISH:</text>
<text x="404.6" y="365.1">TOLERANCES:</text>
<text x="485.3" y="362.5">EDGES</text>
<text x="406.2" y="367.6">LINEAR:</text>
<text x="406.2" y="370.1">ANGULAR:</text>
<text x="418.3" y="375">NAME</text>
<text x="434" y="374.9">SIGNATURE</text>
<text x="451.2" y="374.9">DATE</text>
<text x="504.1" y="374.9">TITLE:</text>
<text x="404.6" y="379.1">DRAWN</text>
<text x="404.9" y="383.3">CHK'D</text>
<text x="416.7" y="383.3">PRADEEP</text>
<text x="418.3" y="379.1">SURAJ</text>
<text x="449.6" y="383.3">08-10-18</text>
<text x="449.8" y="378.9">08-10-18</text>
<text x="404.4" y="387.4">APPV'D</text>
<text x="419.6" y="387.4">V.T</text>
<text x="449.9" y="387.6">08-10-18</text>
<text x="405.1" y="391.8">MFG</text>
<text x="405.5" y="396">Q.A</text>
<text x="459.6" y="395.5">MATERIAL:</text>
<text x="504" y="395.5">DWG NO.</text>
<text x="459.6" y="408.5">WEIGHT:</text>
<text x="504.1" y="408.6">SCALE:NTS</text>
<text x="548.5" y="408.6">SHEET 1 OF 1</text>
</g>
</svg>
